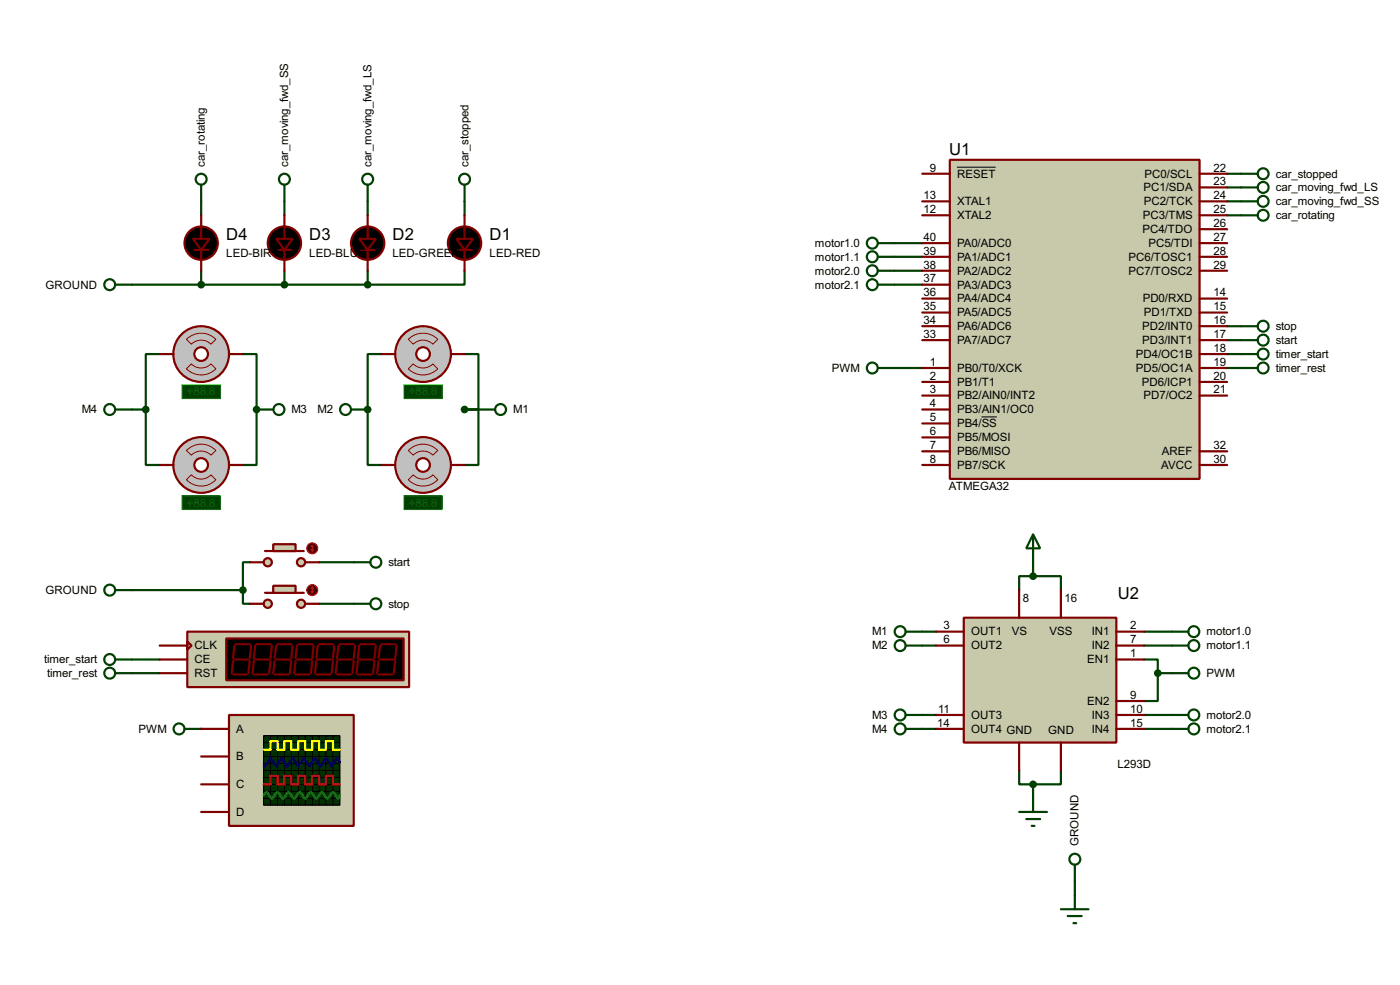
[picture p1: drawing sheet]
<svg xmlns="http://www.w3.org/2000/svg" width="256mm" height="180mm" viewBox="0 0 256 180" stroke-linecap="round" stroke-linejoin="round" font-family="sans-serif">
<g fill="none" stroke="#004000" stroke-width=".4">
<path d="M36.9 36.9v2.5M52.1 36.9v2.5M67.4 36.9v2.5M85.1 36.9v2.5M52.1 49.6v2.5h15.3M67.4 49.6v2.5M85.1 49.6v2.5h-17.7M69.9 64.8h-2.5v20.3h2.5M58.5 102.9h6.3M58.5 110.5h6.3M169 115.6h2.5M169 118.2h2.5"/>
<path d="M189.3 105.5h-2.6v2.5M189.3 105.5h5.1v2.5M189.3 102.9v2.6M209.6 115.6h5.1M209.6 118.2h5.1M169 130.9h2.5M169 133.4h2.5M209.6 130.9h5.1M209.6 133.4h5.1M186.7 141v2.6h2.6M189.3 143.6v2.5M194.4 141v2.6h-5.1"/>
</g>
<circle cx="67.4" cy="75" r=".2" fill="#004000"/>
<path d="M44.5 64.8h2.5v20.3h-2.5M85.1 75h2.6v10.1h-2.6M85.1 64.8h2.6v10.2h-2.6M85.1 75h2.6" fill="none" stroke="#004000" stroke-width=".4"/>
<circle cx="47" cy="75" r=".2" fill="#004000"/>
<g fill="none" stroke="#004000" stroke-width=".4">
<path d="M224.8 31.8h2.6M224.8 34.3h2.6M224.8 36.9h2.6M224.8 39.4h2.6M24.2 52.1h27.9M36.9 49.6v2.5M163.9 52.1h5.1M163.9 49.6h5.1M163.9 47h5.1M163.9 44.5h5.1M224.8 59.7h2.6M24.2 75h2.5"/>
<path d="M26.7 75v10.1h2.6M29.3 64.8h-2.6v10.2M163.9 67.4h5.1M224.8 67.4h2.6M224.8 62.3h2.6M224.8 64.8h2.6M24.2 108h20.3M44.5 108v2.5h1.3M45.8 102.9h-1.3v5.1M24.2 123.2h5.1M24.2 120.7h5.1M209.6 120.7h2.5v2.5"/>
<path d="M212.1 123.2v5.1h-2.5M212.1 123.2h2.6M196.9 161.3v2.6"/>
</g>
<circle cx="36.9" cy="133.4" r=".2" fill="#004000"/>
<path d="M176.6 113.1h27.9v22.8h-27.9z" fill="#c8c8aa" stroke="#800000" stroke-width=".4"/>
<g fill="none" stroke="#800000" stroke-width=".4">
<path d="M36.9 39.4v4.3M52.1 39.4v4.3M67.4 39.4v4.3M85.1 39.4v4.3M35.6 45.8h2.6M36.9 45.8v3.8M50.9 45.8h2.5M52.1 45.8v3.8M66.1 45.8h2.5M67.4 45.8v3.8M83.9 45.8h2.5M85.1 45.8v3.8"/>
<path d="M171.5 115.6h5.1M171.5 118.2h5.1M186.7 108v5.1M194.4 108v5.1M204.5 115.6h5.1M204.5 118.2h5.1M171.5 130.9h5.1M171.5 133.4h5.1M186.7 135.9v5.1M194.4 135.9v5.1M204.5 130.9h5.1M204.5 133.4h5.1"/>
<path d="M204.5 120.7h5.1M204.5 128.3h5.1"/>
</g>
<g fill="#000" stroke="#800000" stroke-width=".4">
<path d="M35.4 43.7h3l-1.5 2.1zM50.6 43.7h3l-1.5 2.1zM65.8 43.7h3.1l-1.5 2.1zM83.6 43.7h3.1l-1.6 2.1z"/>
<circle cx="36.8" cy="44.5" r="3.1"/>
<circle cx="52.1" cy="44.5" r="3.1"/>
<circle cx="67.3" cy="44.5" r="3.1"/>
<circle cx="85.1" cy="44.5" r="3.1"/>
</g>
<g fill="none" stroke="#004000" stroke-width=".4">
<path d="M36.9 33.8v3.1M52.1 33.8v3.1M67.4 33.8v3.1M85.1 33.8v3.1M194.4 166.4h5M195.6 167.7h2.6M196.7 169h.5M196.9 163.9v2.5"/>
<circle cx="36.8" cy="32.8" r="1"/>
<circle cx="52.1" cy="32.8" r="1"/>
<circle cx="67.3" cy="32.8" r="1"/>
<circle cx="85.1" cy="32.8" r="1"/>
</g>
<g fill="#004000" stroke="#004000" stroke-width=".4">
<circle cx="67.3" cy="52.1" r=".5"/>
<circle cx="52.1" cy="52.1" r=".5"/>
</g>
<g fill="#c8c8aa" stroke="#800000" stroke-width=".4">
<circle cx="55.1" cy="102.9" r=".75"/>
<circle cx="49" cy="102.9" r=".75"/>
</g>
<path d="M48.6 100.9h7.1" fill="none" stroke="#800000" stroke-width=".4"/>
<path d="M50.1 99.6h4.1v1.3h-4.1z" fill="#c8c8aa" stroke="#800000" stroke-width=".4"/>
<path d="M45.8 102.9h2.5M55.9 102.9h2.6" fill="none" stroke="#800000" stroke-width=".4"/>
<circle cx="57.2" cy="100.4" r="1" fill="#400000" stroke="#f00" stroke-width=".2"/>
<path d="M57.2 99.9v1M57.2 99.9l-.2 .2M57.2 99.9l.3 .2M57 100.6l.2 .3M57.5 100.6l-.3 .3" fill="none" stroke="#f00" stroke-width=".2"/>
<g fill="#c8c8aa" stroke="#800000" stroke-width=".4">
<circle cx="55.1" cy="110.5" r=".75"/>
<circle cx="49" cy="110.5" r=".75"/>
</g>
<path d="M48.6 108.5h7.1" fill="none" stroke="#800000" stroke-width=".4"/>
<path d="M50.1 107.2h4.1v1.3h-4.1z" fill="#c8c8aa" stroke="#800000" stroke-width=".4"/>
<path d="M45.8 110.5h2.5M55.9 110.5h2.6" fill="none" stroke="#800000" stroke-width=".4"/>
<circle cx="57.2" cy="108" r="1" fill="#400000" stroke="#f00" stroke-width=".2"/>
<path d="M57 108.3l.2 .2M57.2 107.5v1M57.2 107.5l-.2 .3M57.2 107.5l.3 .3M57.5 108.3l-.3 .2" fill="none" stroke="#f00" stroke-width=".2"/>
<g fill="none" stroke="#004000" stroke-width=".4">
<path d="M227.4 59.7h3M227.4 62.3h3M64.8 102.9h3.1M64.8 110.5h3.1"/>
<circle cx="231.4" cy="59.7" r="1"/>
<circle cx="231.4" cy="62.3" r="1"/>
<circle cx="68.8" cy="110.5" r="1"/>
<circle cx="68.8" cy="102.9" r="1"/>
</g>
<path d="M74 70.4h7.1v2.6h-7.1z" fill="#004000" stroke="#0f0" stroke-width=".2"/>
<circle cx="77.5" cy="64.8" r="5.1" fill="#c0c0c0" stroke="#800000" stroke-width=".4"/>
<path d="M74.8 67.5l.9-.9a2.54 2.54 0 0 0 3.6 0l.9 .9a3.8 3.8 0 0 1-5.4 0zM74.8 62.1a3.8 3.8 0 0 1 5.4 0l-.9 .9a2.54 2.54 0 0 0-3.6 0z" fill="none" stroke="#800000" stroke-width=".18"/>
<circle cx="77.5" cy="64.8" r="1.25" fill="#feffff" stroke="#800000" stroke-width=".4"/>
<path d="M69.9 64.8h2.5M82.6 64.8h2.5" fill="none" stroke="#800000" stroke-width=".4"/>
<path d="M74 90.7h7.1v2.6h-7.1z" fill="#004000" stroke="#0f0" stroke-width=".2"/>
<circle cx="77.5" cy="85.1" r="5.1" fill="#c0c0c0" stroke="#800000" stroke-width=".4"/>
<path d="M74.8 87.8l.9-.9a2.45 2.45 0 0 0 3.6 0l.9 .9a3.7 3.7 0 0 1-5.4 0zM74.8 82.5a3.7 3.7 0 0 1 5.4 0l-.9 .8a2.54 2.54 0 0 0-3.6 0z" fill="none" stroke="#800000" stroke-width=".18"/>
<circle cx="77.5" cy="85.1" r="1.25" fill="#feffff" stroke="#800000" stroke-width=".4"/>
<path d="M69.9 85.1h2.5M82.6 85.1h2.5" fill="none" stroke="#800000" stroke-width=".4"/>
<path d="M33.3 70.4h7.1v2.6h-7.1z" fill="#004000" stroke="#0f0" stroke-width=".2"/>
<circle cx="36.8" cy="64.8" r="5.1" fill="#c0c0c0" stroke="#800000" stroke-width=".4"/>
<path d="M34.2 67.5l.9-.9a2.54 2.54 0 0 0 3.6 0l.9 .9a3.8 3.8 0 0 1-5.4 0zM34.2 62.1a3.8 3.8 0 0 1 5.4 0l-.9 .9a2.54 2.54 0 0 0-3.6 0z" fill="none" stroke="#800000" stroke-width=".18"/>
<circle cx="36.8" cy="64.8" r="1.25" fill="#feffff" stroke="#800000" stroke-width=".4"/>
<path d="M29.3 64.8h2.5M42 64.8h2.5" fill="none" stroke="#800000" stroke-width=".4"/>
<path d="M33.3 90.7h7.1v2.6h-7.1z" fill="#004000" stroke="#0f0" stroke-width=".2"/>
<circle cx="36.8" cy="85.1" r="5.1" fill="#c0c0c0" stroke="#800000" stroke-width=".4"/>
<path d="M34.2 87.8l.9-.9a2.45 2.45 0 0 0 3.6 0l.9 .9a3.7 3.7 0 0 1-5.4 0zM34.2 82.5a3.7 3.7 0 0 1 5.4 0l-.9 .8a2.54 2.54 0 0 0-3.6 0z" fill="none" stroke="#800000" stroke-width=".18"/>
<circle cx="36.8" cy="85.1" r="1.25" fill="#feffff" stroke="#800000" stroke-width=".4"/>
<path d="M29.3 85.1h2.5M42 85.1h2.5" fill="none" stroke="#800000" stroke-width=".4"/>
<g fill="none" stroke="#004000" stroke-width=".4">
<path d="M227.4 31.8h3M227.4 34.3h3M227.4 36.9h3M227.4 39.4h3M21.1 52.1h3.1M160.8 44.5h3.1M160.8 47h3.1M160.8 49.6h3.1M160.8 52.1h3.1M21.1 75h3.1M47 75h3.1M64.3 75h3.1"/>
<path d="M87.7 75h3M160.8 67.4h3.1M227.4 64.8h3M189.3 97.8l1.3 2.6h-2.6zM189.3 97.8v5.1M21.1 108h3.1M165.9 115.6h3.1M165.9 118.2h3.1M214.7 115.6h3M214.7 118.2h3M21.1 123.2h3.1M21.1 120.7h3.1"/>
<path d="M165.9 130.9h3.1M165.9 133.4h3.1M214.7 130.9h3M214.7 133.4h3M214.7 123.2h3M186.7 148.6h5.1M188 149.9h2.6M189 151.2h.5M189.3 146.1v2.5M196.9 158.3v3"/>
<circle cx="231.4" cy="34.3" r="1"/>
<circle cx="231.4" cy="31.8" r="1"/>
<circle cx="231.4" cy="36.9" r="1"/>
<circle cx="231.4" cy="39.4" r="1"/>
<circle cx="20.1" cy="52.1" r="1"/>
<circle cx="159.8" cy="49.6" r="1"/>
<circle cx="159.8" cy="44.5" r="1"/>
<circle cx="159.8" cy="47" r="1"/>
<circle cx="159.8" cy="52.1" r="1"/>
<circle cx="20.1" cy="75" r="1"/>
<circle cx="51.1" cy="75" r="1"/>
<circle cx="63.3" cy="75" r="1"/>
<circle cx="91.7" cy="75" r="1"/>
<circle cx="159.8" cy="67.4" r="1"/>
<circle cx="231.4" cy="64.8" r="1"/>
<circle cx="20.1" cy="108" r="1"/>
<circle cx="164.9" cy="115.6" r="1"/>
<circle cx="164.9" cy="118.2" r="1"/>
<circle cx="218.7" cy="115.6" r="1"/>
<circle cx="218.7" cy="118.2" r="1"/>
<circle cx="20.1" cy="120.7" r="1"/>
<circle cx="20.1" cy="123.2" r="1"/>
<circle cx="164.9" cy="133.4" r="1"/>
<circle cx="164.9" cy="130.9" r="1"/>
<circle cx="218.7" cy="123.2" r="1"/>
<circle cx="218.7" cy="133.4" r="1"/>
<circle cx="218.7" cy="130.9" r="1"/>
<circle cx="196.9" cy="157.3" r="1"/>
</g>
<g fill="#004000" stroke="#004000" stroke-width=".4">
<circle cx="189.2" cy="143.6" r=".5"/>
<circle cx="189.2" cy="105.5" r=".5"/>
<circle cx="67.3" cy="75" r=".5"/>
<circle cx="85.1" cy="75" r=".5"/>
<circle cx="47" cy="75" r=".5"/>
<circle cx="26.7" cy="75" r=".5"/>
<circle cx="44.5" cy="108" r=".5"/>
<circle cx="36.8" cy="52.1" r=".5"/>
<circle cx="212.1" cy="123.2" r=".5"/>
</g>
<path d="M34.3 115.6h40.7v10.2h-40.7z" fill="#c8c8aa" stroke="#800000" stroke-width=".4"/>
<path d="M41.5 116.9h32.5v7.6h-32.5z" fill="#000" stroke="#800000" stroke-width=".4"/>
<g fill="none" stroke="#800000" stroke-width=".4">
<path d="M29.3 118.2h5M34.3 117.4l.8 .8-.8 .7zM43 118.2l-.3 2.3M43.2 117.9h2.6M46 118.2l-.2 2.3M46.8 118.2l-.3 2.3M47 117.9h2.6M49.8 118.2l-.2 2.3M50.6 118.2l-.3 2.3M50.9 117.9h2.5M53.6 118.2l-.2 2.3M54.4 118.2l-.2 2.3"/>
<path d="M54.7 117.9h2.5M57.5 118.2l-.3 2.3M58.2 118.2l-.2 2.3M58.5 117.9h2.5M61.3 118.2l-.3 2.3M62 118.2l-.2 2.3M62.3 117.9h2.5M65.1 118.2l-.3 2.3M65.8 118.2l-.2 2.3M66.1 117.9h2.5M68.9 118.2l-.3 2.3M69.7 118.2l-.3 2.3"/>
<path d="M69.9 117.9h2.5M72.7 118.2l-.3 2.3M29.3 120.7h5M29.3 123.2h5M42.7 121l-.2 2.2M42.7 123.5h2.6M43 120.7h2.5M45.8 121l-.3 2.2M46.5 123.5h2.6M46.5 121l-.2 2.2M46.8 120.7h2.5M49.6 121l-.3 2.2"/>
<path d="M50.3 123.5h2.6M50.3 121l-.2 2.2M50.6 120.7h2.5M53.4 121l-.3 2.2M54.2 123.5h2.5M54.2 121l-.3 2.2M54.4 120.7h2.6M57.2 121l-.2 2.2M58 123.5h2.5M58 121l-.3 2.2M58.2 120.7h2.6M61 121l-.2 2.2"/>
<path d="M61.8 123.5h2.5M61.8 121l-.3 2.2M62 120.7h2.6M64.8 121l-.2 2.2M65.6 123.5h2.5M65.6 121l-.3 2.2M65.8 120.7h2.6M68.6 121l-.2 2.2M69.4 123.5h2.5M69.4 121l-.3 2.2M69.7 120.7h2.5M72.4 121l-.2 2.2"/>
</g>
<g fill="none" stroke="#004000" stroke-width=".4">
<path d="M227.4 67.4h3"/>
<circle cx="231.4" cy="67.4" r="1"/>
</g>
<path d="M174 29.3h45.8v58.4h-45.8z" fill="#c8c8aa" stroke="#800000" stroke-width=".4"/>
<g fill="none" stroke="#800000" stroke-width=".4">
<path d="M169 31.8h5M169 39.4h5M169 36.9h5M219.8 31.8h5M219.8 39.4h5M219.8 36.9h5M219.8 34.3h5M169 54.7h5M169 57.2h5M169 59.7h5M169 44.5h5M169 47h5"/>
<path d="M169 49.6h5M169 52.1h5M219.8 54.7h5M219.8 57.2h5M219.8 59.7h5M219.8 42h5M219.8 44.5h5M219.8 47h5M219.8 49.6h5M169 67.4h5M169 69.9h5M169 72.4h5"/>
<path d="M169 75h5M169 77.5h5M169 62.3h5M219.8 67.4h5M219.8 69.9h5M219.8 72.4h5M219.8 62.3h5M219.8 64.8h5M169 80.1h5M169 82.6h5M169 85.1h5M219.8 82.6h5"/>
<path d="M219.8 85.1h5"/>
</g>
<path d="M175.3 30.6h7.1M179.8 76.3h2.8" fill="none" stroke="#000" stroke-width=".18"/>
<g fill="none" stroke="#004000" stroke-width=".4">
<path d="M33.8 133.4h3.1"/>
<circle cx="32.8" cy="133.4" r="1"/>
</g>
<path d="M42 130.9h22.8v20.3h-22.8z" fill="#c8c8aa" stroke="#800000" stroke-width=".4"/>
<path d="M48.3 134.7h14v12.7h-14z" fill="#003000" stroke="#000" stroke-width=".25"/>
<g fill="none" stroke="#000" stroke-width=".18">
<path d="M48.3 138.5h14M48.3 135.9h14M48.3 137.2h14M48.3 139.8h14M49.6 134.7v12.7M50.9 134.7v12.7M52.1 134.7v12.7M53.4 134.7v12.7M54.7 134.7v12.7M55.9 134.7v12.7M57.2 134.7v12.7M58.5 134.7v12.7"/>
<path d="M59.7 134.7v12.7M61 134.7v12.7M48.3 142.3h14M48.3 143.6h14M48.3 144.8h14M48.3 146.1h14M48.3 141h14"/>
</g>
<path d="M48.3 137.2h1.3v-1.5h1.3v1.5h1.2v-1.5h1.3v1.5h1.3v-1.5h1.2v1.5h1.3v-1.5h1.3v1.5h1.2v-1.5h1.3v1.5h1.3" fill="none" stroke="#ff0" stroke-width=".4"/>
<path d="M48.3 143.6h1.3v-1.6h1.3v1.6h1.2v-1.6h1.3v1.6h1.3v-1.6h1.2v1.6h1.3v-1.6h1.3v1.6h1.2v-1.6h1.3v1.6h1.3" fill="none" stroke="#f00" stroke-width=".4"/>
<path d="M62.3 139.5l-.5-.8-1 1.6-1.1-1.6-1 1.6-1-1.6-1 1.6-1-1.6-1 1.6-1.1-1.6-1 1.6-1-1.6-1 1.6-1-1.6-1 1.6-.3-.3" fill="none" stroke="#00f" stroke-width=".4"/>
<path d="M48.3 145.6l.2-.4 .3-.1 .3 .1 .5 .8 .2 .1 .3-.1 .2-.4a.54 .54 0 0 1 .8-.4l.5 .8 .3 .1 .2-.1 .5-.8 .3-.1 .2 .1 .5 .8 .3 .1 .2-.1 .5-.8 .3-.1 .3 .1 .4 .8 .3 .1 .3-.1 .2-.4a.54 .54 0 0 1 .8-.4l.5 .8 .3 .1 .2-.1 .5-.8 .3-.1 .2 .1 .5 .8 .3 .1 .2-.1 .5-.8 .3-.1 .3 .1 .4 .8 .3 .1 .3-.5" fill="none" stroke="#0f0" stroke-width=".4"/>
<path d="M36.9 133.4h5.1M36.9 138.5h5.1M36.9 143.6h5.1M36.9 148.6h5.1" fill="none" stroke="#800000" stroke-width=".4"/>
<g font-size="3.4">
<text x="173.9" y="28.5">U1</text>
<text x="41.5" y="44">D4</text>
<text x="56.7" y="44">D3</text>
<text x="71.9" y="44">D2</text>
<text x="89.7" y="44">D1</text>
<text x="204.8" y="109.7">U2</text>
</g>
<g font-size="2.4">
<text x="37.6" y="30.5" transform="rotate(-90 37.6 30.5)">car_rotating</text>
<text x="52.8" y="30.5" transform="rotate(-90 52.8 30.5)">car_moving_fwd_SS</text>
<text x="68.1" y="30.5" transform="rotate(-90 68.1 30.5)">car_moving_fwd_LS</text>
<text x="85.8" y="30.5" transform="rotate(-90 85.8 30.5)">car_stopped</text>
<text x="170.4" y="31.4">9</text>
<text x="175.3" y="32.5">RESET</text>
<text x="209.5" y="35">PC1/SDA</text>
<text x="209.7" y="32.5">PC0/SCL</text>
<text x="222.3" y="31.4">22</text>
<text x="222.3" y="33.9">23</text>
<text x="233.7" y="32.5">car_stopped</text>
<text x="233.7" y="35">car_moving_fwd_LS</text>
<text x="169.2" y="39">12</text>
<text x="169.2" y="36.5">13</text>
<text x="175.3" y="40.1">XTAL2</text>
<text x="175.3" y="37.6">XTAL1</text>
<text x="209.4" y="40.1">PC3/TMS</text>
<text x="209.5" y="37.6">PC2/TCK</text>
<text x="222.3" y="36.5">24</text>
<text x="222.3" y="39">25</text>
<text x="222.3" y="41.6">26</text>
<text x="233.7" y="37.6">car_moving_fwd_SS</text>
<text x="233.7" y="40.1">car_rotating</text>
<text x="41.4" y="46.9">LED-BIRY</text>
<text x="56.6" y="46.9">LED-BLUE</text>
<text x="71.9" y="46.9">LED-GREEN</text>
<text x="89.7" y="46.9">LED-RED</text>
<text x="149.3" y="45.2">motor1.0</text>
<text x="149.3" y="47.7">motor1.1</text>
<text x="169.2" y="46.6">39</text>
<text x="169.2" y="44.1">40</text>
<text x="175.3" y="47.7">PA1/ADC1</text>
<text x="175.3" y="45.2">PA0/ADC0</text>
<text x="206.7" y="47.7">PC6/TOSC1</text>
<text x="209.3" y="42.7">PC4/TDO</text>
<text x="210.4" y="45.2">PC5/TDI</text>
<text x="222.3" y="44.1">27</text>
<text x="222.3" y="46.6">28</text>
<text x="8.3" y="52.8">GROUND</text>
<text x="149.3" y="50.3">motor2.0</text>
<text x="149.3" y="52.8">motor2.1</text>
<text x="169.2" y="51.7">37</text>
<text x="169.2" y="49.2">38</text>
<text x="175.3" y="52.8">PA3/ADC3</text>
<text x="175.3" y="50.3">PA2/ADC2</text>
<text x="206.7" y="50.3">PC7/TOSC2</text>
<text x="222.3" y="49.2">29</text>
<text x="169.2" y="59.3">34</text>
<text x="169.2" y="56.8">35</text>
<text x="169.2" y="54.3">36</text>
<text x="175.3" y="57.9">PA5/ADC5</text>
<text x="175.3" y="55.4">PA4/ADC4</text>
<text x="209.3" y="55.4">PD0/RXD</text>
<text x="209.5" y="57.9">PD1/TXD</text>
<text x="222.3" y="54.3">14</text>
<text x="222.3" y="56.8">15</text>
<text x="222.3" y="59.3">16</text>
<text x="169.2" y="61.9">33</text>
<text x="175.3" y="63">PA7/ADC7</text>
<text x="175.3" y="60.4">PA6/ADC6</text>
<text x="208.1" y="65.5">PD4/OC1B</text>
<text x="209.2" y="60.4">PD2/INT0</text>
<text x="209.2" y="63">PD3/INT1</text>
<text x="222.3" y="61.9">17</text>
<text x="222.3" y="64.4">18</text>
<text x="233.7" y="60.4">stop</text>
<text x="233.7" y="63">start</text>
<text x="233.7" y="65.5">timer_start</text>
<text x="152.4" y="68.1">PWM</text>
<text x="170.4" y="67">1</text>
<text x="170.4" y="69.5">2</text>
<text x="170.4" y="72">3</text>
<text x="175.3" y="68.1">PB0/T0/XCK</text>
<text x="175.3" y="70.6">PB1/T1</text>
<text x="208.1" y="68.1">PD5/OC1A</text>
<text x="209.2" y="70.6">PD6/ICP1</text>
<text x="222.3" y="67">19</text>
<text x="222.3" y="69.5">20</text>
<text x="222.3" y="72">21</text>
<text x="233.7" y="68.1">timer_rest</text>
<text x="15" y="75.7">M4</text>
<text x="53.4" y="75.7">M3</text>
<text x="58.2" y="75.7">M2</text>
<text x="94" y="75.7">M1</text>
<text x="170.4" y="74.6">4</text>
<text x="170.4" y="77.1">5</text>
<text x="175.3" y="73.1">PB2/AIN0/INT2</text>
<text x="175.3" y="75.7">PB3/AIN1/OC0</text>
<text x="209.5" y="73.1">PD7/OC2</text>
<text x="170.4" y="79.7">6</text>
<text x="170.4" y="82.2">7</text>
<text x="175.3" y="78.2">PB4/SS</text>
<text x="175.3" y="80.8">PB5/MOSI</text>
<text x="175.3" y="83.3">PB6/MISO</text>
<text x="212.8" y="83.3">AREF</text>
<text x="222.3" y="82.2">32</text>
<text x="170.4" y="84.7">8</text>
<text x="173.8" y="89.8">ATMEGA32</text>
<text x="175.3" y="85.8">PB7/SCK</text>
<text x="212.7" y="85.8">AVCC</text>
<text x="222.3" y="84.7">30</text>
<text x="71.2" y="103.6">start</text>
<text x="8.3" y="108.7">GROUND</text>
<text x="71.2" y="111.2">stop</text>
<text x="187.3" y="110.1">8</text>
<text x="195" y="110.1">16</text>
<text x="35.6" y="118.9">CLK</text>
<text x="159.8" y="116.3">M1</text>
<text x="159.8" y="118.9">M2</text>
<text x="172.9" y="115.2">3</text>
<text x="172.9" y="117.8">6</text>
<text x="177.9" y="116.3">OUT1</text>
<text x="177.9" y="118.9">OUT2</text>
<text x="185.3" y="116.3">VS</text>
<text x="192.3" y="116.3">VSS</text>
<text x="200" y="116.3">IN1</text>
<text x="200" y="118.9">IN2</text>
<text x="207.1" y="115.2">2</text>
<text x="207.1" y="117.8">7</text>
<text x="221" y="116.3">motor1.0</text>
<text x="221" y="118.9">motor1.1</text>
<text x="8.1" y="121.4">timer_start</text>
<text x="8.7" y="123.9">timer_rest</text>
<text x="35.6" y="123.9">RST</text>
<text x="35.6" y="121.4">CE</text>
<text x="199.2" y="121.4">EN1</text>
<text x="207.1" y="120.3">1</text>
<text x="221" y="123.9">PWM</text>
<text x="159.8" y="131.6">M3</text>
<text x="171.9" y="130.5">11</text>
<text x="177.9" y="131.6">OUT3</text>
<text x="199.2" y="129">EN2</text>
<text x="200" y="131.6">IN3</text>
<text x="207.1" y="130.5">10</text>
<text x="207.1" y="127.9">9</text>
<text x="221" y="131.6">motor2.0</text>
<text x="25.4" y="134.1">PWM</text>
<text x="43.2" y="134.1">A</text>
<text x="159.8" y="134.1">M4</text>
<text x="171.7" y="133">14</text>
<text x="177.9" y="134.1">OUT4 GND</text>
<text x="192" y="134.3">GND</text>
<text x="200" y="134.1">IN4</text>
<text x="207.1" y="133">15</text>
<text x="221" y="134.1">motor2.1</text>
<text x="43.2" y="139.2">B</text>
<text x="204.7" y="140.6">L293D</text>
<text x="43.2" y="144.3">C</text>
<text x="43.2" y="149.3">D</text>
<text x="197.6" y="154.9" transform="rotate(-90 197.6 154.9)">GROUND</text>
</g>
<g font-size="2.4" fill="#008000">
<text x="34.3" y="72.3">+88.8</text>
<text x="74.9" y="72.3">+88.8</text>
<text x="34.3" y="92.7">+88.8</text>
<text x="74.9" y="92.7">+88.8</text>
</g>
</svg>
